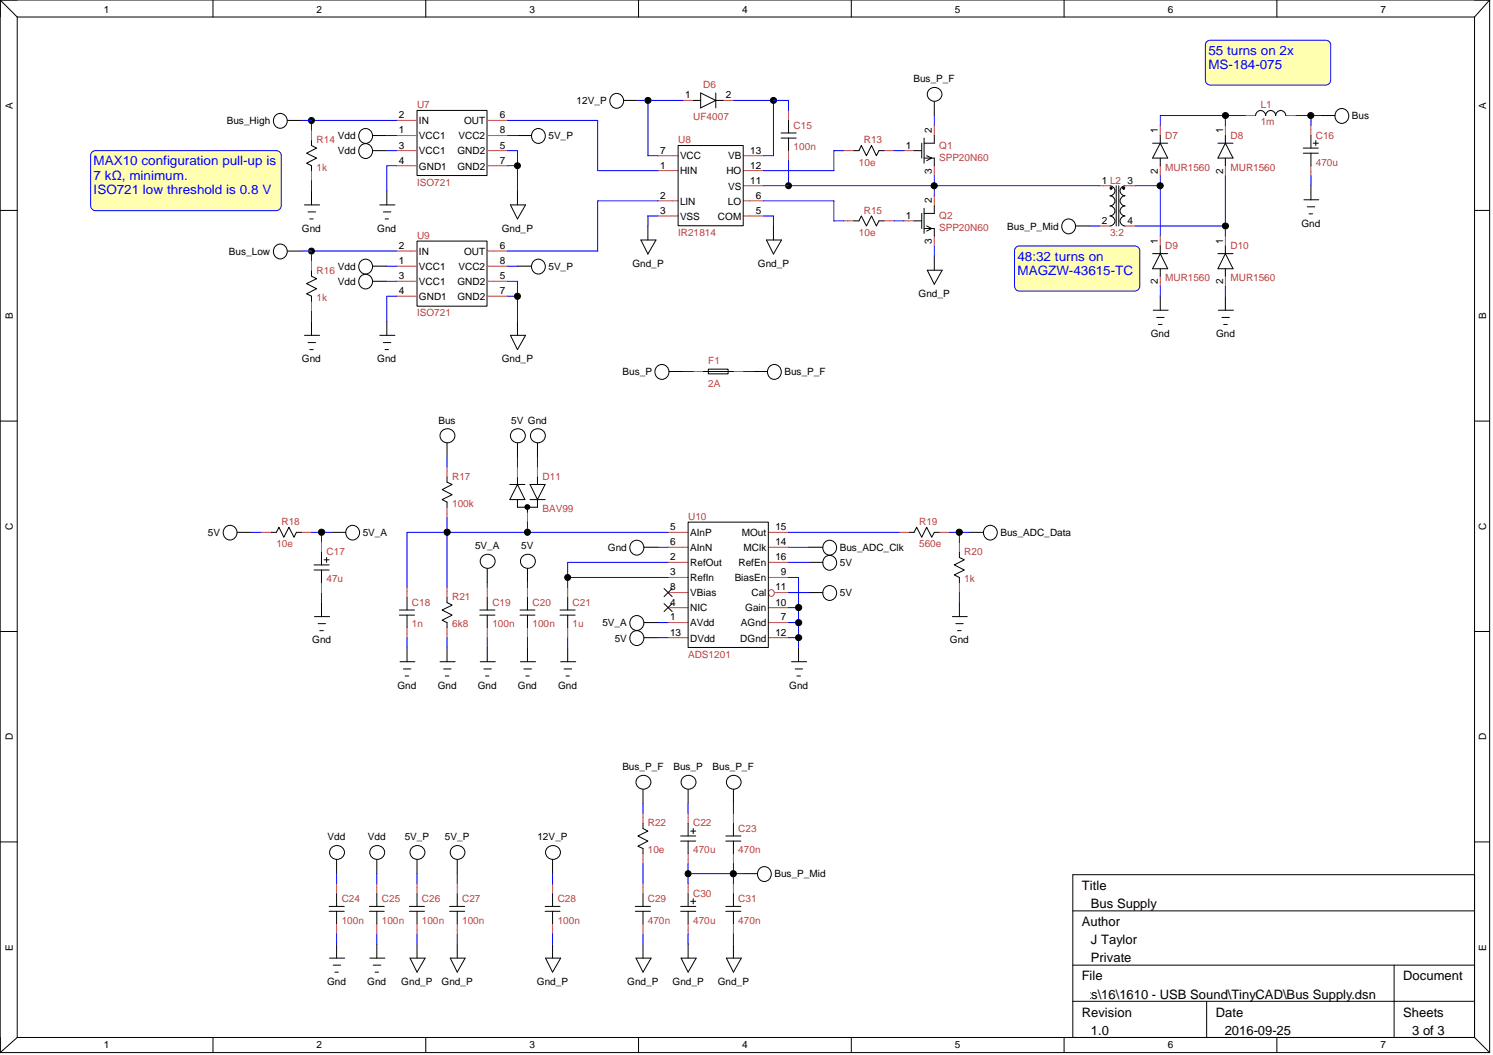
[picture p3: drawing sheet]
<svg xmlns="http://www.w3.org/2000/svg" width="297mm" height="210mm" viewBox="0 0 297 210" stroke-linecap="round" stroke-linejoin="round" font-family="sans-serif">
<g fill="none" stroke="#000" stroke-width=".2">
<path d="M121.9 18.9a1.43 1.43 0 0 1 2.2 1.2 1.43 1.43 0 0 1-2.2 1.2 1.58 1.58 0 0 1 0-2.4zM124.1 20h2.8M137.9 20h1.5M139.4 18.5l3 1.5-3 1.5zM142.4 18.5v3M142.4 20h1.5M54.9 22.8a1.43 1.43 0 0 1 2.2 1.2 1.43 1.43 0 0 1-2.2 1.2 1.58 1.58 0 0 1 0-2.4zM57.2 24h2.8M62 28v1l1 .5-2 1 2 1-2 1 1 .5v1M62 38v2.8M71.9 25.8a1.43 1.43 0 0 1 2.2 1.2 1.43 1.43 0 0 1-2.2 1.2 1.58 1.58 0 0 1 0-2.4zM71.9 28.9a1.43 1.43 0 0 1 2.2 1.2 1.43 1.43 0 0 1-2.2 1.1 1.58 1.58 0 0 1 0-2.3z"/>
<path d="M74.2 30h2.8M74.2 27h2.8M77 38v2.8M83 22h13.9v12.9h-13.9zM103 38v2.8M103 27h2.7M106.3 25.8a1.43 1.43 0 0 1 2.2 1.2 1.43 1.43 0 0 1-2.2 1.2 1.58 1.58 0 0 1 0-2.4zM134.9 29h13v15.9h-13zM155.4 27.5h3M155.4 26.5h3M156.9 24v2.5M156.9 27.5v2.5"/>
<path d="M169.9 30h1l.5-1 1 2 1-2 1 2 .5-1h1M181.9 30h1.5M183.4 28.5v3M183.9 27.5v5M183.9 31.5h2v1.5M184.4 31l1 .5-1 .5M185.9 27v1.5h-2M185.9 20.2v2.8M220.8 37a.99 .99 0 0 1 1 1 .99 .99 0 0 1-1 .9 1.02 1.02 0 0 1 1 1.1 1.02 1.02 0 0 1-1 1 .99 .99 0 0 1 1 1 .99 .99 0 0 1-1 1 1 1 0 0 1 1 1 1 1 0 0 1-1 1M220.9 37.3h.3v.3h-.3zM222.1 37v8M222.6 37v8"/>
<path d="M223.4 37.3h.3v.3h-.3zM223.8 37a.99 .99 0 0 0-1 1 .99 .99 0 0 0 1 .9 1.02 1.02 0 0 0-1 1.1 1.02 1.02 0 0 0 1 1 .99 .99 0 0 0-1 1 .99 .99 0 0 0 1 1 1 1 0 0 0-1 1 1 1 0 0 0 1 1M229.3 28.5h3M230.8 28.5l1.5 3h-3zM230.8 27v1.5M230.8 31.5v1.5M242.3 28.5h3M243.8 28.5l1.5 3h-3zM243.8 27v1.5M243.8 31.5v1.5M249.8 23a1 1 0 0 1 1-1 1 1 0 0 1 1 1 .99 .99 0 0 1 1-1 .99 .99 0 0 1 1 1 1.02 1.02 0 0 1 1-1 1.02 1.02 0 0 1 1 1M259.3 29.5h3"/>
<path d="M259.3 30.5h3M259.4 39.8h3M260.8 27v2.5M260.8 30.5v2.5M260.8 37v2.8M261.3 28.5h1M261.8 28v1M262.8 23h2.8M266.1 21.9a1.43 1.43 0 0 1 2.2 1.2 1.43 1.43 0 0 1-2.2 1.2 1.58 1.58 0 0 1 0-2.4zM54.9 48.8a1.43 1.43 0 0 1 2.2 1.2 1.43 1.43 0 0 1-2.2 1.2 1.58 1.58 0 0 1 0-2.4zM57.2 50h2.8M60.6 40.8h3"/>
<path d="M61.3 42.2h1.5M61.6 43.6h.7M62 53.9v1l1 .6-2 .9 2 1-2 1.1 1 .4v1M71.9 51.8a1.43 1.43 0 0 1 2.2 1.2 1.43 1.43 0 0 1-2.2 1.2 1.58 1.58 0 0 1 0-2.4zM74.2 53h2.8M74.2 56h2.8M75.6 40.8h3M76.3 42.2h1.5M76.6 43.6h.7M83 48h13.9v12.9h-13.9zM101.6 40.8h3l-1.6 2.8zM103 53h2.7"/>
<path d="M106.3 51.8a1.43 1.43 0 0 1 2.2 1.2 1.43 1.43 0 0 1-2.2 1.2 1.58 1.58 0 0 1 0-2.4zM127.5 47.8h3l-1.6 2.7zM128.9 45v2.8M152.5 47.8h3l-1.6 2.7zM153.9 45v2.8M169.9 43.9h1l.5-.9 1 2 1-2 1 2 .5-1.1h1M181.9 43.9h1.5M183.4 42.5v3M183.9 41.4v5M183.9 45.5h2v1.4M184.4 45l1 .5-1 .5M184.5 53.8h2.9l-1.5 2.8z"/>
<path d="M185.9 41v1.5h-2M185.9 51v2.8M211.8 43.8a1.43 1.43 0 0 1 2.2 1.2 1.43 1.43 0 0 1-2.2 1.2 1.58 1.58 0 0 1 0-2.4zM214 45h2.8M229.3 50.5h3M230.8 50.5l1.5 3h-3zM230.8 48.9v1.6M230.8 53.5v1.4M230.8 58.9v2.8M242.3 50.5h3M243.8 50.5l1.5 3h-3zM243.8 48.9v1.6"/>
<path d="M243.8 53.5v1.4M243.8 58.9v2.8M260.1 41.1h1.5M260.4 42.5h.8M60.6 66.7h3M61.3 68.2h1.5M61.6 69.6h.7M62 63.9v2.8M75.6 66.7h3M76.3 68.2h1.5M76.6 69.6h.7M77 63.9v2.8"/>
<path d="M101.6 66.7h3l-1.6 2.9zM103 63.9v2.8M133.1 73.9h2.8M139.9 73.9h6M140.9 73.4h4v1h-4zM149.9 73.9h2.8M153.2 72.8a1.43 1.43 0 0 1 2.2 1.2 1.43 1.43 0 0 1-2.2 1.2 1.58 1.58 0 0 1 0-2.4zM229.4 61.7h3M230.1 63.2h1.5M230.5 64.6h.7M242.4 61.7h3M243.1 63.2h1.5"/>
<path d="M243.5 64.6h.7M88.9 94.9v1l1.1 .5-2 1 2 1-2 1 .9 .5v1M88.9 88.1v2.8M101.4 96.4h3M103 96.4l1.4 3h-3zM103 88.1v2.8M103 94.9v1.5M103 99.4v1.5h3.9v-1.5M105.4 96.4h3.1l-1.6 3zM105.4 99.4h3.1M106.9 88.1v2.8M106.9 94.9v1.5"/>
<path d="M47.2 105.9h2.8M54 105.9h1l.5-1 1 2 1-2 1 2 .5-1h1M62.5 112.4h3M62.5 113.4h3M64 109.9v2.5M64 113.4v2.5M64 119.9v2.8M64.5 111.4h1M65 110.9v1M66 105.9h2.8M81 118.9v2.5M88.9 118.9v1l1.1 .5-2 1 2 1-2 1 .9 .5v1"/>
<path d="M96.9 113.1v2.8M96.9 118.9v2.5M104.9 100.9v1M104.9 113.1v2.8M104.9 118.9v2.5M112.9 118.9v2.5M128.1 108.9h2.8M132.1 117.1l1.6 1.6M133.7 117.1l-1.6 1.6M136.9 103.9h16v24.9h-16zM160.9 108.9h2.8M160.9 111.9h2.8"/>
<path d="M160.9 117.9h2.8M164.2 107.8a1.43 1.43 0 0 1 2.3 1.2 1.43 1.43 0 0 1-2.3 1.2 1.58 1.58 0 0 1 0-2.4zM164.2 110.8a1.43 1.43 0 0 1 2.3 1.2 1.43 1.43 0 0 1-2.3 1.2 1.58 1.58 0 0 1 0-2.4zM164.2 116.8a1.43 1.43 0 0 1 2.3 1.2 1.43 1.43 0 0 1-2.3 1.2 1.58 1.58 0 0 1 0-2.4zM180.9 105.9h1l.5-1 1 2 1-2 1 2 .5-1h1M192.9 105.9h2.8M62.6 122.7h3M63.3 124.1h1.5M63.6 125.5h.7M79.5 121.4h3M79.5 122.4h3M79.6 131.7h2.9"/>
<path d="M80.3 133.1h1.4M80.6 134.5h.7M81 122.4v2.5M81 128.9v2.8M87.5 131.7h3M88.3 133.1h1.4M88.6 134.5h.7M88.9 128.9v2.8M95.5 121.4h3M95.5 122.4h3M95.5 131.7h3M96.3 133.1h1.4"/>
<path d="M96.6 134.5h.7M96.9 122.4v2.5M96.9 128.9v2.8M103.5 121.4h2.9M103.5 122.4h2.9M103.5 131.7h3M104.2 133.1h1.5M104.6 134.5h.7M104.9 122.4v2.5M104.9 128.9v2.8M111.4 121.4h3M111.4 122.4h3"/>
<path d="M111.5 131.7h3.1M112.2 133.1h1.5M112.6 134.5h.7M112.9 122.4v2.5M112.9 128.9v2.8M128.1 123.9h2.8M128.1 126.9h2.8M132.1 120.1l1.6 1.6M133.7 120.1l-1.6 1.6M157.5 131.7h3M158.2 133.1h1.5M158.5 134.5h.8"/>
<path d="M158.9 128.9v2.8M126.8 154.8a1.43 1.43 0 0 1 2.2-.2 1.43 1.43 0 0 1-.1 2.1 1.44 1.44 0 0 1-1.9 0 1.44 1.44 0 0 1-.2-1.9zM127.9 157.1v2.8M135.8 154.8a1.43 1.43 0 0 1 2.1-.2 1.43 1.43 0 0 1 0 2.1 1.44 1.44 0 0 1-1.9 0 1.44 1.44 0 0 1-.2-1.9zM136.9 157.1v2.8M145.9 157.1v2.8M65.8 168.8a1.43 1.43 0 0 1 2.2-.2 1.43 1.43 0 0 1-.1 2.1 1.44 1.44 0 0 1-1.8-.1 1.44 1.44 0 0 1-.3-1.8zM67 171v2.8M67 177.8v2.5M73.8 168.8a1.43 1.43 0 0 1 2.2-.2 1.43 1.43 0 0 1-.1 2.1 1.44 1.44 0 0 1-1.8-.1 1.44 1.44 0 0 1-.3-1.8zM75 171v2.8M75 177.8v2.5"/>
<path d="M81.9 168.8a1.43 1.43 0 0 1 2.1-.2 1.43 1.43 0 0 1-.1 2.1 1.44 1.44 0 0 1-1.8-.1 1.44 1.44 0 0 1-.2-1.8zM83 171v2.8M83 177.8v2.5M91 171v2.8M91 177.8v2.5M108.8 168.8a1.43 1.43 0 0 1 2.2-.2 1.43 1.43 0 0 1-.1 2.1 1.44 1.44 0 0 1-1.9-.1 1.44 1.44 0 0 1-.2-1.8zM109.9 171v2.8M109.9 177.8v2.5M127.9 163.8v1l1 .6-2 .9 2 1-2 1.1 1 .4v1M127.9 177.8v2.5M135.4 166.3h3M135.4 167.3h3"/>
<path d="M136.9 163.8v2.5M136.9 167.3v2.5M136.9 177.8v2.5M137.4 165.4h1M137.4 179.3h1M137.9 164.8v1.1M137.9 178.8v1M144.4 166.3h3M144.4 167.3h3M145.9 163.8v2.5M145.9 167.3v2.5M145.9 177.8v2.5"/>
<path d="M147.9 173.8h2.8M151.3 172.7a1.43 1.43 0 0 1 2.2 1.2 1.43 1.43 0 0 1-2.2 1.2 1.58 1.58 0 0 1 0-2.4zM65.5 180.3h3M65.5 181.3h3M65.6 190.6h3M66.3 192h1.5M66.6 193.4h.7M67 181.3v2.5M67 187.8v2.8M73.5 180.3h3M73.5 181.3h3M73.6 190.6h3"/>
<path d="M74.2 192h1.6M74.6 193.4h.7M75 181.3v2.5M75 187.8v2.8M81.4 180.3h3.1M81.4 181.3h3.1M81.6 190.6h3l-1.6 2.8zM83 181.3v2.5M83 187.8v2.8M89.4 180.3h3.1M89.4 181.3h3.1M89.6 190.6h2.9l-1.5 2.8z"/>
<path d="M91 181.3v2.5M91 187.8v2.8M108.5 180.3h2.9M108.5 181.3h2.9M108.5 190.6h3l-1.6 2.8zM109.9 181.3v2.5M109.9 187.8v2.8M126.4 180.3h3M126.4 181.3h3M126.5 190.6h3l-1.6 2.8zM127.9 181.3v2.5M127.9 187.8v2.8"/>
<path d="M135.4 180.3h3M135.4 181.3h3M135.5 190.6h3l-1.6 2.8zM136.9 181.3v2.5M136.9 187.8v2.8M144.4 180.3h3M144.4 181.3h3M144.5 190.6h3l-1.6 2.8zM145.9 181.3v2.5M145.9 187.8v2.8"/>
<circle cx="128.9" cy="20" r=".61"/>
<circle cx="153.9" cy="20" r=".61"/>
<circle cx="186" cy="18.8" r="1.42"/>
<circle cx="62" cy="24" r=".6"/>
<circle cx="103" cy="33" r=".59"/>
<circle cx="156.9" cy="37" r=".59"/>
<circle cx="185.9" cy="37" r=".61"/>
<circle cx="230.8" cy="37" r=".61"/>
<circle cx="243.8" cy="23" r=".61"/>
<circle cx="260.8" cy="23" r=".61"/>
<circle cx="62" cy="49.9" r=".59"/>
<circle cx="72.7" cy="56" r="1.42"/>
<circle cx="102.9" cy="58.9" r=".6"/>
<circle cx="243.8" cy="45" r=".61"/>
<circle cx="131.6" cy="74" r="1.45"/>
<circle cx="89.1" cy="86.7" r="1.44"/>
<circle cx="103.1" cy="86.7" r="1.44"/>
<circle cx="107.1" cy="86.7" r="1.44"/>
<circle cx="45.7" cy="106" r="1.42"/>
<circle cx="70.1" cy="106" r="1.42"/>
<circle cx="97.1" cy="111.7" r="1.44"/>
<circle cx="104.9" cy="100.9" r=".48"/>
<circle cx="105.1" cy="111.7" r="1.44"/>
<circle cx="126.7" cy="108.9" r="1.45"/>
<circle cx="197" cy="106" r="1.42"/>
<circle cx="126.7" cy="126.9" r="1.45"/>
<circle cx="126.7" cy="123.9" r="1.45"/>
<circle cx="146" cy="155.7" r="1.42"/>
<circle cx="91.1" cy="169.6" r="1.42"/>
</g>
<g fill="none" stroke="#c04040" stroke-width=".2">
<path d="M135.9 20h2M143.9 20h2M62 26v2M62 34v2M78.9 30h4.1M78.9 27h4.1M78.9 24h4.1M78.9 33h4.1M96.9 30h4.1M96.9 27h4.1M96.9 24h4.1M96.9 33h4.1"/>
<path d="M130.9 34h4M130.9 40h4M130.9 31h4M147.9 37h4M147.9 34h4M147.9 40h4M147.9 31h4M156.9 22v2M156.9 30v2M167.9 30h2M175.9 30h2M179.9 30h2"/>
<path d="M185.9 25v2M185.9 33v2M185.9 38.9v2.1M218.8 37h2M223.8 37h2M230.8 25v2M230.8 33v2M243.8 25v2M243.8 33v2M247.8 23h2M255.8 23h2M260.8 25v2"/>
<path d="M260.8 33v2M62 51.9v2M62 59.9v2M78.9 53h4.1M78.9 50h4.1M78.9 56h4.1M78.9 58.9h4.1M96.9 53h4.1M96.9 50h4.1M96.9 56h4.1M96.9 58.9h4.1M130.9 43h4"/>
<path d="M147.9 43h4M167.9 43.9h2M175.9 43.9h2M179.9 43.9h2M185.9 46.9v2M218.8 45h2M223.8 45h2M230.8 46.9v2M230.8 54.9v2M243.8 46.9v2M243.8 54.9v2M137.9 73.9h2"/>
<path d="M145.9 73.9h2M88.9 92.9v2M103 92.9v2M106.9 92.9v2M52 105.9h2M60 105.9h2M64 107.9v2M64 115.9v2M81 116.9v2M88.9 100.9v2M88.9 116.9v2M96.9 116.9v2"/>
<path d="M104.9 101.9v2M104.9 116.9v2M112.9 116.9v2M132.9 111.9h4M132.9 114.9h4M132.9 105.9h4M132.9 108.9h4M132.9 117.9h4M152.9 111.9h4M152.9 114.9h4M152.9 105.9h4M152.9 108.9h4"/>
<path d="M154.1 117.9h2.8M178.9 105.9h2M186.9 105.9h1.9M81 124.9v2M88.9 124.9v2M96.9 124.9v2M104.9 124.9v2M112.9 124.9v2M132.9 123.9h4M132.9 120.9h4M132.9 126.9h4M152.9 123.9h4"/>
<path d="M152.9 120.9h4M152.9 126.9h4M67 175.9v1.9M75 175.9v1.9M83 175.9v1.9M91 175.9v1.9M109.9 175.9v1.9M127.9 161.8v2M127.9 169.8v2M127.9 175.9v1.9M136.9 161.8v2M136.9 169.8v2"/>
<path d="M136.9 175.9v1.9M145.9 161.8v2M145.9 169.8v2M145.9 175.9v1.9M67 183.8v2M75 183.8v2M83 183.8v2M91 183.8v2M109.9 183.8v2M127.9 183.8v2M136.9 183.8v2M145.9 183.8v2"/>
<circle cx="153.4" cy="117.9" r=".62"/>
</g>
<g fill="none" stroke="#00f" stroke-width=".2">
<path d="M126.9 20h9M128.9 20v11h2M145.9 20h11v2M153.9 20v11h-2M60 24h18.9M62 24v2M62 36v2M77 30h1.9M77 27h1.9M78.9 33h-1.9v5M101 30h2v8M101 24h17.9v10h12"/>
<path d="M101 27h2M101 33h2M130.9 40h-12v10h-17.9M151.9 37h66.9M151.9 40h14v3.9h2M156.9 32v5M167.9 30h-2v4h-14M177.9 30h2M185.9 23v2M185.9 35v3.9M225.8 37h5M230.8 35v11.9"/>
<path d="M243.8 23v2M243.8 35v11.9M247.8 23h-17v2M257.8 23h5M260.8 23v2M260.8 35v2M60 50h18.9M62 50v1.9M77 53h1.9M77 56h1.9M78.9 58.9h-1.9v5M101 53h2"/>
<path d="M101 56h2v7.9M101 58.9h2M130.9 43h-2v2M151.9 43h2v2M177.9 43.9h2M185.9 48.9v2.1M216.8 45h2M225.8 45h18M230.8 56.9v2M243.8 56.9v2M62 61.9v2M135.9 73.9h2"/>
<path d="M147.9 73.9h2M88.9 90.9v2M103 90.9v2M106.9 90.9v2M50 105.9h2M62 105.9h4M64 105.9v2M64 117.9v2M88.9 102.9v14M96.9 115.9v1M104.9 103.9v2M104.9 115.9v1"/>
<path d="M112.9 114.9h20M130.9 108.9h2M132.9 111.9h-20v5M132.9 105.9h-51.9v11M156.9 114.9h2v14M156.9 111.9h4M156.9 108.9h4M156.9 117.9h4M156.9 105.9h22M190.9 105.9h2M81 126.9v2M88.9 126.9v2"/>
<path d="M96.9 126.9v2M104.9 126.9v2M112.9 126.9v2M130.9 123.9h2M130.9 126.9h2M156.9 123.9h2M156.9 126.9h2M156.9 120.9h2M127.9 159.9v1.9M136.9 159.9v1.9M145.9 159.9v1.9M67 173.8v2.1"/>
<path d="M75 173.8v2.1M83 173.8v2.1M91 173.8v2.1M109.9 173.8v2.1M127.9 171.8v4.1M136.9 171.8v4.1M136.9 173.8h11M145.9 171.8v4.1M67 185.8v2M75 185.8v2M83 185.8v2M91 185.8v2"/>
<path d="M109.9 185.8v2M127.9 185.8v2M136.9 185.8v2M145.9 185.8v2"/>
</g>
<g fill="#000">
<path d="M220.9 37.3h.3v.3h-.3z" fill-rule="evenodd"/>
<path d="M223.4 37.3h.3v.3h-.3z" fill-rule="evenodd"/>
<circle cx="128.9" cy="20" r=".61"/>
<circle cx="153.9" cy="20" r=".61"/>
<circle cx="62" cy="24" r=".6"/>
<circle cx="103" cy="33" r=".59"/>
<circle cx="156.9" cy="37" r=".59"/>
<circle cx="185.9" cy="37" r=".61"/>
<circle cx="230.8" cy="37" r=".61"/>
<circle cx="243.8" cy="23" r=".61"/>
<circle cx="260.8" cy="23" r=".61"/>
<circle cx="62" cy="49.9" r=".59"/>
<circle cx="102.9" cy="58.9" r=".6"/>
<circle cx="243.8" cy="45" r=".61"/>
<circle cx="104.9" cy="100.9" r=".48"/>
</g>
<path d="M18.3 30.3l.7-.3h35.9a.99 .99 0 0 1 1.1 .9v10a1.03 1.03 0 0 1-1.1 1h-35.9a.99 .99 0 0 1-1-1v-10z" fill-rule="evenodd" fill="#ffffaf"/>
<path d="M18.3 30.3l.7-.3h35.9a.99 .99 0 0 1 1.1 .9v10a1.03 1.03 0 0 1-1.1 1h-35.9a.99 .99 0 0 1-1-1v-10z" fill="none" stroke="#00f" stroke-width=".2"/>
<path d="M202.1 49.2l.7-.3h23a.99 .99 0 0 1 1 1v7a1.03 1.03 0 0 1-1 1h-23a.99 .99 0 0 1-1-1v-7z" fill-rule="evenodd" fill="#ffffaf"/>
<path d="M202.1 49.2l.7-.3h23a.99 .99 0 0 1 1 1v7a1.03 1.03 0 0 1-1 1h-23a.99 .99 0 0 1-1-1v-7zM188.8 105.9h2.1v2M190.9 117.9v2" fill="none" stroke="#00f" stroke-width=".2"/>
<path d="M190.9 107.9v2M190.9 115.9v2" fill="none" stroke="#c04040" stroke-width=".2"/>
<path d="M190.9 109.9v1l1 .5-2 1 2 1-2 1 1 .5v1M190.9 119.9v2.8M189.5 122.7h2.9M190.2 124.1h1.4M190.5 125.5h.7" fill="none" stroke="#000" stroke-width=".2"/>
<path d="M240.1 8.3l.7-.3h22.9a.99 .99 0 0 1 1 1v6.9a1.03 1.03 0 0 1-1 1h-22.9a.99 .99 0 0 1-1-1v-6.9z" fill-rule="evenodd" fill="#ffffaf"/>
<path d="M240.1 8.3l.7-.3h22.9a.99 .99 0 0 1 1 1v6.9a1.03 1.03 0 0 1-1 1h-22.9a.99 .99 0 0 1-1-1v-6.9z" fill="none" stroke="#00f" stroke-width=".2"/>
<g fill="#000">
<circle cx="64" cy="105.9" r=".62"/>
<circle cx="89" cy="105.9" r=".62"/>
<circle cx="104.9" cy="105.9" r=".6"/>
<circle cx="112.9" cy="114.9" r=".59"/>
<circle cx="190.9" cy="105.9" r=".62"/>
<circle cx="158.9" cy="120.9" r=".62"/>
<circle cx="158.9" cy="123.9" r=".62"/>
<circle cx="158.9" cy="126.9" r=".61"/>
<circle cx="136.9" cy="173.8" r=".6"/>
<circle cx="145.9" cy="173.8" r=".62"/>
</g>
<g fill="none" stroke="#000" stroke-width=".2">
<path d="M0 0h296.4M0 0v209.4M0 0l3.4 3.4M3.4 3.4h290M3.4 3.4v203M42.4 0v3.4M84.7 0v3.4M127 0v3.4M169.4 0v3.4M211.7 0v3.4M254 0v3.4M293.4 3.4v203"/>
<path d="M296.4 0v209.4M296.4 0l-3 3.4M0 41.9h3.4M293.4 41.9h3M0 83.8h3.4M293.4 83.8h3M0 125.6h3.4M293.4 125.6h3M0 167.5h3.4M293.4 174h-80v32.4M293.4 167.5h3M213.4 181.2h80"/>
<path d="M213.4 192h80M213.4 199.2h80M240.1 199.2v7.2M277.4 192v14.4M0 209.4h296.4M3.4 206.4h290M3.4 206.4l-3.4 3M42.4 206.4v3M84.7 206.4v3M127 206.4v3M169.4 206.4v3M211.7 206.4v3"/>
<path d="M254 206.4v3M293.4 206.4l3 3"/>
<circle cx="64" cy="105.9" r=".62"/>
<circle cx="89" cy="105.9" r=".62"/>
<circle cx="104.9" cy="105.9" r=".6"/>
<circle cx="112.9" cy="114.9" r=".59"/>
<circle cx="190.9" cy="105.9" r=".62"/>
<circle cx="158.9" cy="120.9" r=".62"/>
<circle cx="158.9" cy="123.9" r=".62"/>
<circle cx="158.9" cy="126.9" r=".61"/>
<circle cx="136.9" cy="173.8" r=".6"/>
<circle cx="145.9" cy="173.8" r=".62"/>
</g>
<g font-size="2.6" fill="#00f">
<text x="240.4" y="10.9">55 turns on 2x</text>
<text x="240.4" y="13.8">MS-184-075</text>
<text x="18.6" y="32.9">MAX10 configuration pull-up is</text>
<text x="18.6" y="35.8">7 kΩ, minimum.</text>
<text x="18.6" y="38.7">ISO721 low threshold is 0.8 V</text>
<text x="202.4" y="51.9">48:32 turns on</text>
<text x="202.4" y="54.8">MAGZW-43615-TC</text>
</g>
<g font-size="2.6">
<text x="215.2" y="177.1">Title</text>
<text x="215.2" y="184.3">Author</text>
<text x="217" y="180.7">Bus Supply</text>
<text x="217" y="187.9">J Taylor</text>
<text x="217" y="191.5">Private</text>
<text x="215.2" y="195.1">File</text>
<text x="279.2" y="195.1">Document</text>
<text x="200.4" y="198.7">C:\JPT\Projects\16\1610 - USB Sound\TinyCAD\Bus Supply.dsn</text>
<text x="215.2" y="202.3">Revision</text>
<text x="241.9" y="202.3">Date</text>
<text x="279.2" y="202.3">Sheets</text>
<text x="217" y="205.9">1.0</text>
<text x="243.7" y="205.9">2016-09-25</text>
<text x="281" y="205.9">3 of 3</text>
</g>
<g font-size="2">
<text x="20.7" y="2.6">1</text>
<text x="63" y="2.6">2</text>
<text x="105.3" y="2.6">3</text>
<text x="147.7" y="2.6">4</text>
<text x="190" y="2.6">5</text>
<text x="232.3" y="2.6">6</text>
<text x="274.7" y="2.6">7</text>
<text x="181.7" y="16.3">Bus_P_F</text>
<text x="2.6" y="21.6" transform="rotate(-90 2.6 21.6)">A</text>
<text x="79.4" y="23.5">2</text>
<text x="99.4" y="23.5">6</text>
<text x="114.7" y="20.7">12V_P</text>
<text x="136.3" y="19.6">1</text>
<text x="144.4" y="19.6">2</text>
<text x="269" y="23.7">Bus</text>
<text x="295.7" y="21.6" transform="rotate(-90 295.7 21.6)">A</text>
<text x="45.1" y="24.7">Bus_High</text>
<text x="67.2" y="27.7">Vdd</text>
<text x="79.4" y="26.5">1</text>
<text x="79.4" y="29.5">3</text>
<text x="83.4" y="27.7">VCC1</text>
<text x="83.4" y="24.7">IN</text>
<text x="91.2" y="27.7">VCC2</text>
<text x="92.3" y="24.7">OUT</text>
<text x="99.4" y="29.5">5</text>
<text x="99.4" y="26.5">8</text>
<text x="109.1" y="27.7">5V_P</text>
<text x="180.3" y="29.5">1</text>
<text x="185.4" y="26.5" transform="rotate(-90 185.4 26.5)">2</text>
<text x="230.4" y="26.5" transform="rotate(-90 230.4 26.5)">1</text>
<text x="243.3" y="26.5" transform="rotate(-90 243.3 26.5)">1</text>
<text x="67.2" y="30.7">Vdd</text>
<text x="79.4" y="32.6">4</text>
<text x="83.4" y="30.7">VCC1</text>
<text x="83.4" y="33.7">GND1</text>
<text x="91" y="30.7">GND2</text>
<text x="91" y="33.7">GND2</text>
<text x="99.4" y="32.6">7</text>
<text x="131.3" y="33.5">1</text>
<text x="131.3" y="30.6">7</text>
<text x="135.3" y="34.7">HIN</text>
<text x="135.3" y="31.7">VCC</text>
<text x="144.5" y="34.7">HO</text>
<text x="144.9" y="31.7">VB</text>
<text x="149.3" y="33.5">12</text>
<text x="149.3" y="30.6">13</text>
<text x="185.4" y="34.6" transform="rotate(-90 185.4 34.6)">3</text>
<text x="230.4" y="34.6" transform="rotate(-90 230.4 34.6)">2</text>
<text x="243.3" y="34.6" transform="rotate(-90 243.3 34.6)">2</text>
<text x="131.3" y="39.5">2</text>
<text x="135.3" y="40.7">LIN</text>
<text x="144.8" y="40.7">LO</text>
<text x="144.9" y="37.7">VS</text>
<text x="149.3" y="36.5">11</text>
<text x="150.4" y="39.5">6</text>
<text x="185.4" y="40.5" transform="rotate(-90 185.4 40.5)">2</text>
<text x="219.2" y="36.5">1 L2</text>
<text x="224.3" y="36.5">3</text>
<text x="60.1" y="46.1">Gnd</text>
<text x="75.1" y="46.1">Gnd</text>
<text x="99.8" y="46.1">Gnd_P</text>
<text x="131.3" y="42.5">3</text>
<text x="135.3" y="43.7">VSS</text>
<text x="142.8" y="43.7">COM</text>
<text x="150.4" y="42.5">5</text>
<text x="180.3" y="43.5">1</text>
<text x="200.4" y="45.7">Bus_P_Mid</text>
<text x="219.2" y="44.5">2</text>
<text x="224.3" y="44.5">4</text>
<text x="258.9" y="45.1">Gnd</text>
<text x="45.5" y="50.7">Bus_Low</text>
<text x="67.2" y="53.7">Vdd</text>
<text x="79.4" y="52.5">1</text>
<text x="79.4" y="49.5">2</text>
<text x="83.4" y="53.7">VCC1</text>
<text x="83.4" y="50.7">IN</text>
<text x="91.2" y="53.7">VCC2</text>
<text x="92.3" y="50.7">OUT</text>
<text x="99.4" y="49.5">6</text>
<text x="99.4" y="52.5">8</text>
<text x="109.1" y="53.7">5V_P</text>
<text x="125.8" y="53.1">Gnd_P</text>
<text x="150.8" y="53.1">Gnd_P</text>
<text x="185.4" y="48.6" transform="rotate(-90 185.4 48.6)">3</text>
<text x="230.4" y="48.5" transform="rotate(-90 230.4 48.5)">1</text>
<text x="243.3" y="48.5" transform="rotate(-90 243.3 48.5)">1</text>
<text x="67.2" y="56.7">Vdd</text>
<text x="79.4" y="55.5">3</text>
<text x="79.4" y="58.5">4</text>
<text x="83.4" y="56.7">VCC1</text>
<text x="83.4" y="59.7">GND1</text>
<text x="91" y="56.7">GND2</text>
<text x="91" y="59.7">GND2</text>
<text x="99.4" y="55.5">5</text>
<text x="99.4" y="58.5">7</text>
<text x="182.7" y="59.1">Gnd_P</text>
<text x="230.4" y="56.6" transform="rotate(-90 230.4 56.6)">2</text>
<text x="243.3" y="56.6" transform="rotate(-90 243.3 56.6)">2</text>
<text x="2.6" y="63.5" transform="rotate(-90 2.6 63.5)">B</text>
<text x="295.7" y="63.5" transform="rotate(-90 295.7 63.5)">B</text>
<text x="228.9" y="67.1">Gnd</text>
<text x="241.9" y="67.1">Gnd</text>
<text x="60.1" y="72.1">Gnd</text>
<text x="75.1" y="72.1">Gnd</text>
<text x="99.8" y="72.1">Gnd_P</text>
<text x="123.9" y="74.7">Bus_P</text>
<text x="156.1" y="74.7">Bus_P_F</text>
<text x="87.2" y="84.3">Bus</text>
<text x="101.7" y="84.3">5V Gnd</text>
<text x="2.6" y="105.4" transform="rotate(-90 2.6 105.4)">C</text>
<text x="41.4" y="106.6">5V</text>
<text x="72.2" y="106.6">5V_A</text>
<text x="133.3" y="105.5">5</text>
<text x="137.3" y="106.6">AInP</text>
<text x="147.6" y="106.6">MOut</text>
<text x="154.3" y="105.5">15</text>
<text x="199" y="106.6">Bus_ADC_Data</text>
<text x="295.7" y="105.4" transform="rotate(-90 295.7 105.4)">C</text>
<text x="94.5" y="109.3">5V_A</text>
<text x="103.7" y="109.3">5V</text>
<text x="120.9" y="109.6">Gnd</text>
<text x="133.3" y="111.5">2</text>
<text x="133.3" y="108.5">6</text>
<text x="137.3" y="112.6">RefOut</text>
<text x="137.3" y="109.6">AInN</text>
<text x="146.9" y="112.6">RefEn</text>
<text x="148" y="109.6">MClk</text>
<text x="154.3" y="111.5">16</text>
<text x="154.3" y="108.5">14</text>
<text x="167.1" y="109.6">Bus_ADC_Clk</text>
<text x="167.1" y="112.6">5V</text>
<text x="133.3" y="114.5">3</text>
<text x="133.3" y="117.5">8</text>
<text x="137.3" y="115.7">RefIn</text>
<text x="137.3" y="118.7">VBias</text>
<text x="146.2" y="115.7">BiasEn</text>
<text x="149.5" y="118.7">Cal</text>
<text x="154.3" y="117.5">11</text>
<text x="155.4" y="114.5">9</text>
<text x="167.1" y="118.7">5V</text>
<text x="119.8" y="124.6">5V_A</text>
<text x="133.3" y="123.4">1</text>
<text x="133.3" y="120.5">4</text>
<text x="137.3" y="124.6">AVdd</text>
<text x="137.3" y="121.6">NIC</text>
<text x="147.4" y="124.6">AGnd</text>
<text x="148.2" y="121.6">Gain</text>
<text x="154.3" y="120.5">10</text>
<text x="155.4" y="123.4">7</text>
<text x="62.1" y="128">Gnd</text>
<text x="122.3" y="127.6">5V</text>
<text x="133.3" y="126.4">13</text>
<text x="137.3" y="127.6">DVdd</text>
<text x="147.3" y="127.6">DGnd</text>
<text x="154.3" y="126.4">12</text>
<text x="189" y="128">Gnd</text>
<text x="79.1" y="137">Gnd</text>
<text x="87.1" y="137">Gnd</text>
<text x="95" y="137">Gnd</text>
<text x="103" y="137">Gnd</text>
<text x="111" y="137">Gnd</text>
<text x="157" y="137">Gnd</text>
<text x="2.6" y="147.3" transform="rotate(-90 2.6 147.3)">D</text>
<text x="295.7" y="147.3" transform="rotate(-90 295.7 147.3)">D</text>
<text x="123.8" y="153.2">Bus_P_F</text>
<text x="134" y="153.2">Bus_P</text>
<text x="141.8" y="153.2">Bus_P_F</text>
<text x="65.2" y="167.2">Vdd</text>
<text x="73.2" y="167.2">Vdd</text>
<text x="80.5" y="167.2">5V_P</text>
<text x="88.5" y="167.2">5V_P</text>
<text x="106.9" y="167.2">12V_P</text>
<text x="154.1" y="174.6">Bus_P_Mid</text>
<text x="2.6" y="189.1" transform="rotate(-90 2.6 189.1)">E</text>
<text x="295.7" y="189.1" transform="rotate(-90 295.7 189.1)">E</text>
<text x="65.1" y="196">Gnd</text>
<text x="73.1" y="196">Gnd</text>
<text x="79.8" y="196">Gnd_P</text>
<text x="87.8" y="196">Gnd_P</text>
<text x="106.8" y="196">Gnd_P</text>
<text x="124.8" y="196">Gnd_P</text>
<text x="133.8" y="196">Gnd_P</text>
<text x="142.8" y="196">Gnd_P</text>
<text x="20.7" y="208.6">1</text>
<text x="63" y="208.6">2</text>
<text x="105.3" y="208.6">3</text>
<text x="147.7" y="208.6">4</text>
<text x="190" y="208.6">5</text>
<text x="232.3" y="208.6">6</text>
<text x="274.7" y="208.6">7</text>
</g>
<g font-size="2" fill="#c04040">
<text x="139.9" y="17.6">D6</text>
<text x="83" y="21.5">U7</text>
<text x="137.9" y="24">UF4007</text>
<text x="250.8" y="21.5">L1</text>
<text x="63" y="28.5">R14</text>
<text x="134.9" y="28.5">U8</text>
<text x="157.9" y="25.6">C15</text>
<text x="157.9" y="29.9">100n</text>
<text x="171.9" y="28.5">R13</text>
<text x="186.9" y="29.5">Q1</text>
<text x="231.8" y="27.6">D7</text>
<text x="244.8" y="27.6">D8</text>
<text x="250.8" y="24.9">1m</text>
<text x="261.8" y="27.6">C16</text>
<text x="63" y="34">1k</text>
<text x="170.9" y="32.9">10e</text>
<text x="186.9" y="32">SPP20N60</text>
<text x="231.8" y="34">MUR1560</text>
<text x="244.8" y="34">MUR1560</text>
<text x="261.8" y="32.9">470u</text>
<text x="83" y="37">ISO721</text>
<text x="83" y="47.5">U9</text>
<text x="134.9" y="46.9">IR21814</text>
<text x="170.9" y="46.9">10e</text>
<text x="171.9" y="42.5">R15</text>
<text x="186.9" y="43.5">Q2</text>
<text x="186.9" y="45.9">SPP20N60</text>
<text x="220.8" y="46.9">3:2</text>
<text x="231.8" y="49.5">D9</text>
<text x="244.8" y="49.5">D10</text>
<text x="63" y="54.5">R16</text>
<text x="63" y="59.9">1k</text>
<text x="231.8" y="55.9">MUR1560</text>
<text x="244.8" y="55.9">MUR1560</text>
<text x="83" y="62.9">ISO721</text>
<text x="140.9" y="72.5">F1</text>
<text x="140.9" y="76.9">2A</text>
<text x="90" y="95.5">R17</text>
<text x="107.9" y="95.5">D11</text>
<text x="90" y="100.9">100k</text>
<text x="107.9" y="101.9">BAV99</text>
<text x="56" y="104.5">R18</text>
<text x="136.9" y="103.5">U10</text>
<text x="182.9" y="104.5">R19</text>
<text x="55" y="108.9">10e</text>
<text x="65" y="110.5">C17</text>
<text x="182.9" y="108.9">560e</text>
<text x="191.9" y="110.5">R20</text>
<text x="65" y="115.9">47u</text>
<text x="90" y="119.5">R21</text>
<text x="191.9" y="115.9">1k</text>
<text x="82" y="120.5">C18</text>
<text x="82" y="124.8">1n</text>
<text x="90" y="124.8">6k8</text>
<text x="98" y="120.5">C19</text>
<text x="98" y="124.8">100n</text>
<text x="106" y="120.5">C20</text>
<text x="106" y="124.8">100n</text>
<text x="113.9" y="120.5">C21</text>
<text x="113.9" y="124.8">1u</text>
<text x="136.9" y="130.9">ADS1201</text>
<text x="128.9" y="164.4">R22</text>
<text x="137.9" y="164.4">C22</text>
<text x="146.9" y="165.4">C23</text>
<text x="128.9" y="169.8">10e</text>
<text x="137.9" y="169.8">470u</text>
<text x="146.9" y="169.8">470n</text>
<text x="68" y="179.4">C24</text>
<text x="76" y="179.4">C25</text>
<text x="83.9" y="179.4">C26</text>
<text x="91.9" y="179.4">C27</text>
<text x="111" y="179.4">C28</text>
<text x="128.9" y="179.4">C29</text>
<text x="137.9" y="178.4">C30</text>
<text x="146.9" y="179.4">C31</text>
<text x="68" y="183.8">100n</text>
<text x="76" y="183.8">100n</text>
<text x="83.9" y="183.8">100n</text>
<text x="91.9" y="183.8">100n</text>
<text x="111" y="183.8">100n</text>
<text x="128.9" y="183.8">470n</text>
<text x="137.9" y="183.8">470u</text>
<text x="146.9" y="183.8">470n</text>
</g>
</svg>
